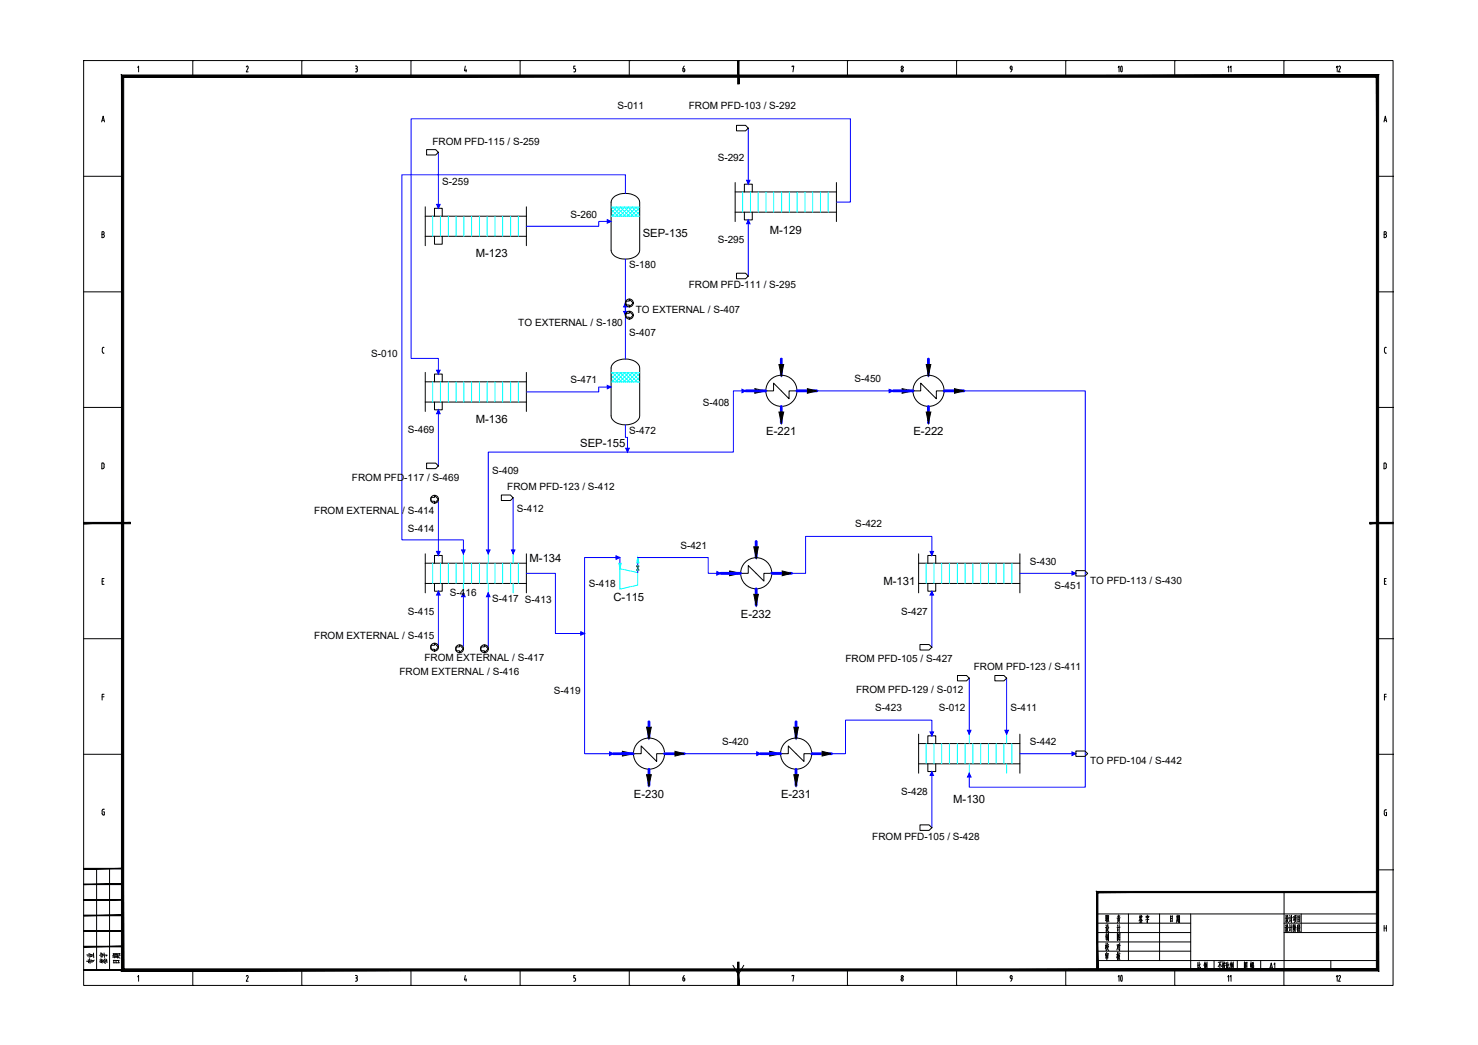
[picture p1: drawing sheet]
<svg xmlns="http://www.w3.org/2000/svg" width="420mm" height="297mm" viewBox="0 0 420 297" stroke-linecap="round" stroke-linejoin="round" font-family="sans-serif">
<g fill="none" stroke="#000" stroke-width=".28">
<path d="M23.8 17.2h372.2v262.9h-372.2zM39.1 19.2l.3-.4v1.6M54.8 17.2h.1M54.8 17.2v4.5M70 19l.4-.2 .1 .5M70.5 19.4l-.5 1h.6M85.8 17.2h.1M85.8 17.2v4.5M101 18.8h.3M101.2 19.5h.1M101.3 18.8l.2 .2v.3l-.2 .2 .3 .4M101.5 19.9v.2"/>
<path d="M116.8 17.2h.1M116.8 17.2v4.5M132.3 18.8l-.3 1.3h.7M132.5 19.7v.7M147.9 17.2h.1M147.9 17.2v4.5M163.4 19.5l.2 .4M163.5 18.8h-.4v.7h.3M163.6 19.9v.2M178.9 17.2h.1M178.9 17.2v4.5M194.1 19.5h.3"/>
<path d="M194.1 19.5v.6M194.4 19.5l.3 .4M194.5 18.8l-.3 .7M194.6 19.9v.2M209.9 17.2h.1M225.2 19v-.2h.5l-.3 1.6M240.9 17.2h.1M240.9 17.2v4.5M256.1 19.9v.2M256.2 19.9l.3-.4 .2 .4M256.7 19.9v.2M271.9 17.2h.1"/>
<path d="M271.9 17.2v4.5M287.2 19.1l.3-.3 .2 .3M287.2 19.2l.3 .5M287.7 19.6l-.4 .8M287.7 19.2v.5h-.3M303 17.2h.1M303 17.2v4.5M334 17.2h.1M334 17.2v4.5M365 17.2h.1M365 17.2v4.5M28.9 34.7l.4-1.7 .4 1.7"/>
<path d="M29 34.2h.6M101 20.4h.3M101.6 20.1l-.3 .3M163.1 20.4h.3M163.6 20.1l-.2 .3M194.1 20.1l.3 .3 .3-.3M256.2 20.1l.3 .3 .2-.3M393.4 34.7l.4-1.7 .4 1.7M393.5 34.2h.6M23.8 50.1h11M391.6 50.1h4.4M396 50.1h.1"/>
<path d="M29 65.9l.6 .1v.4l-.3 .2 .4 .5-.2 .3-.5 .1zM29 66.6h.3M393.5 66.6h.3M393.8 65.9h-.3v1.6h.3M393.8 65.9l.3 .3-.3 .4 .4 .5-.4 .4M23.8 83h11M29.1 99.1v.9M29.1 100l.3 .4M29.6 98.7l-.4 .1-.1 .3M391.6 83h4.4M393.6 100l.3 .4M394.1 98.7l-.5 .2v1.1"/>
<path d="M396 83h.1M23.8 115.8h11M29.4 100.4h.2M391.6 115.8h4.4M393.9 100.4h.2M396 115.8h.1M29.2 131.6h-.3v1.7h.3M29.3 131.6l.3 .5M29.6 132.1v.6M29.6 132.7l-.3 .5M393.7 133.2l.4-.2v-1.2l-.7-.2v1.7h.3M396 148.7h.1"/>
<path d="M29 165.2h.4M29.6 164.5h-.6v1.6h.6M393.6 165.2h.3M394.1 164.5h-.5v1.6h.5M23.8 181.6h11M29 198.1h.6M29.6 197.3h-.6v1.7M391.6 181.6h4.4M393.6 198.1h.5M394.1 197.3h-.5v1.7M396 181.6h.1M23.8 214.4h11"/>
<path d="M391.6 214.4h4.4M396 214.4h.1M29.4 230.7h.3v1h-.4M29.7 230l-.6 .2v1.2l.2 .2M393.5 231.4l.3 .4M393.5 230.7v.7M393.8 230.2h.4M393.8 230.2l-.3 .4M394 230.9h.2v.9h-.4M27.5 246.9v28.8M31.1 246.9v28.8M311.9 259.8h79.7"/>
<path d="M320.8 259.8v13.2M329.6 259.8v13.2M338.5 259.8v15.9M365 253.6v26.5M369.9 259.8v5.3M391.6 247.3h4.4M396 247.3h.1M39.1 277.7l.3-.4v1.6M54.8 275.7v4.4M70 277.5l.3-.2 .3 .3-.6 1.3h.6M85.8 275.7v4.4M101 277.3h.3"/>
<path d="M101 278.9h.3M101.2 278h.1M101.3 277.3l.3 .3-.3 .4 .2 .2v.5l-.2 .2M116.8 275.7v4.4M132.3 277.3l-.3 1.2h.7M132.5 278.2v.7M147.9 275.7v4.4M163.1 278.9h.3M163.4 278l.2 .3M163.5 277.3h-.4v.7h.3M163.6 278.4v.1M163.6 278.5l-.2 .4"/>
<path d="M178.9 275.7v4.4M194.1 278l.2 .8a.43 .43 0 0 0 .4-.3 .43 .43 0 0 0-.3-.5M194.1 278h.3M194.5 277.3l-.3 .7M208.4 274.4l1.5 2.6 1.5-2.6M225.2 277.4v-.1h.5l-.3 1.6M240.9 275.7v4.4M256.1 278.4v.1M256.2 278.3l.3-.3 .2 .3M256.2 278.5l.3 .4 .2-.4M256.7 278.4v.1M271.9 275.7v4.4"/>
<path d="M287.2 277.6l.3-.3 .2 .3M287.2 277.7l.3 .5M287.4 278.2h.3M287.7 277.7l-.1 .8-.3 .4M303 275.7v4.4M311.9 273h79.7M311.9 262.4h26.6M311.9 265.1h26.6M311.9 267.7h26.6M311.9 270.4h26.6M324.1 261.6v.4M324.1 260.1l-.2 .9"/>
<path d="M324.1 260.5l.1 .4M324.3 260.8l.5 .8M324.3 261.6v.3M324.3 260.8l-.5 1M324.3 260.5h-.3M324.4 261.3l-.3 .1M324.5 260.2l-.2 .6M324.5 260.5l.1 .4M324.5 261.6l-.1 .5M324.6 262.1l-.6 .1M324.7 260.5h-.3M325.8 260.4v.5"/>
<path d="M326.1 260.1l.1 .3M326.2 261.1v1.2l-.2-.3M326.3 260.8l-.4 .1M326.4 260.7l-.2 .5M326.6 260.4l-.1 .4M326.6 260.5h-.8M326.6 261.4l-.9 .1M332.8 260.3v1.7M333.1 261.1h-.3M333.2 261.8l-.4 .1M333.3 260.4l-.5 .1M333.3 260.3l-.1 1.7"/>
<path d="M334 275.7v4.4M334.6 260.1v1.4M334.6 261.6l-.2 .6M334.8 261.6l.1 .4M334.8 260.8l-.2 .1M334.8 261.1l-.2 .1M334.9 260.1l-.1 1.3M335 260.5l-.5 .1M335 261.4l-.6 .2M335.1 260.3v1.1M335.3 261.3l-.3 .9M335.3 260.8h-.2"/>
<path d="M335.3 260.3v1.9l-.1-.1M335.3 260.3l-.2 .1M340.5 273.6v1.7M340.8 275l-.4 .4M340.8 274.3l-.3 .1M340.9 273.5v1.7l.2 .2h.2v-.5M341.2 274l-.3 .6M342.5 273.8v1.7M342.5 273.4l-.2 1M342.6 274.2l.2-.1-.2 1.3M342.6 274.5l.1 .3M342.7 273.8l-.2 .9"/>
<path d="M342.9 273.7l-.3 .1M343 274v.9M343.1 273.4v2.1l-.1-.3M345.1 273v2.7M346.8 273.9v1.5M346.9 273.5l-.6 1.3M346.9 274.1l.3 .6M347.2 273.4l-.9 .1M347.6 273.3v2.2l-.1-.3M347.7 274.3l-.3 .4M347.7 274l-.3 .1M347.8 273.7v.5"/>
<path d="M348 273.4l.1 .3M348 274l-.1 .9 .4 .5M348.1 274.5l-.3 1M348.3 273.8l-.5 .1M348.3 273.7l-.1 .4M348.3 274.4l-.5 .2M348.7 273.6v1.7M348.9 274.3l-.2 .1M349 273.5v1.7l.2 .2h.2v-.5M349.4 274l-.4 .6M349.9 273.8v1.7M350 273.4l-.3 1"/>
<path d="M350.1 274.2l.2-.1-.3 1.2M350.1 274.4l.1 .3M350.2 273.8l-.2 .9M350.3 273.7l-.3 .1M350.4 273.9v1M350.6 273.4v2.1l-.2-.3M351.7 273v2.7M353.8 275.4v-1.9v2M353.8 275.3l.6 .1M354 274.2l.4 .4M354 274.9l.2 .3M354.1 274.6l.1 .3"/>
<path d="M354.1 273.8l-.2 .5M354.3 274h-.3M354.3 273.9l-.5 .9M354.5 273.5l-.1 1.9M354.5 273.6l-.7 .1M355.5 273.9v.9M355.6 273.4v2.1M355.8 274l-.3 .1M355.8 273.9v.9l-.1-.2M355.9 274.5v1M356 273.8v.6M356.1 274.6v.8"/>
<path d="M356.3 275h-.3M356.3 273.9h-.3M356.3 273.8v.5M356.3 274.3h-.3M356.3 274.5l-.4 .1M356.3 275.4h-.4M356.3 273.5l-.4 .1M356.4 274.4l-.1 1M365 262.4h26.6M365 265.1h26.6M365.4 262.9l.2 .4M365.5 260.3l.1 .3"/>
<path d="M365.5 263.6h-.2M365.5 263.5v1M365.6 260.9l-.2 .1M365.6 260.8v1.1M365.7 264.2l-.3 .5M365.7 264l.6 .9M365.7 261.6l-.2 .5M365.8 263.3l-.2 .5M365.8 262.8v.5M365.8 260.2l-.1 1M365.8 261.4l.5 .8M366 262.8v.7l.3 .1"/>
<path d="M366 262.9l-.2 .1M366 260.2l.1 .7h.2M366 260.3h-.2M366.1 263.7l-.5 1.2M366.1 263.8h-.4M366.1 261.1l-.3 .1M366.2 261.1l-.6 1.1M366.5 260.9l.2-.1-.1 1.2 .2-.5M366.6 262.8l.1 .4M366.6 260.2l.2 .3M366.7 263.5l-.3 .1M366.7 263.5l-.1 1.1"/>
<path d="M366.8 264.2l-.2 .5M367.1 262.8v2.1M367.1 260.1v2.1M367.4 263.5l-.6 .1M367.4 260.8l-.6 .2M367.6 262.8v2M367.8 262.9v1.3l-.1-.2M367.8 260.6v.9M367.8 263h-.2M367.9 260.5l-.2 .1M368 263.6l-.2 1.3M368 261.3l-.4 .3"/>
<path d="M368.1 260.6v1.1M368.1 263l.4 .8M368.2 262.7l-.3 1.1M368.2 263.6v1.3M368.2 260.9v1l-.3 .4M368.2 260.3v.4M368.2 261.7l.3 .5M368.5 260.7h-.4M368.5 260.6l-.1 1.1M368.5 260.2l-.5 .1M368.8 263v1.8M369 260.2v1.9"/>
<path d="M369 260.5l.5-.2v1.8M369 263.7l-.2 .1M369 263.3l-.2 .1M369 264l-.3 .2M369.1 262.8l-.3 .3M369.2 264l.4 .8M369.3 262.8l-.1 1M369.4 263.5l.2 .1M369.4 261.3l-.4 .1M369.4 260.8l-.4 .1M369.4 263h-.1M369.4 262.9v.6"/>
<path d="M369.5 263.8l-.5 1.1M369.5 261.8l-.5 .1M369.5 263.8l-.3 .1M378.3 273v2.7M393.5 263v1.7M393.5 263.8h.6M394.1 263v1.7M54.8 280.1h.1M85.8 280.1h.1M116.8 280.1h.1M147.9 280.1h.1M178.9 280.1h.1"/>
<path d="M209.9 280.1h.1M240.9 280.1h.1M271.9 280.1h.1M303 280.1h.1M334 280.1h.1M365 280.1h.1"/>
<circle cx="256.4" cy="19.1" r=".32"/>
<circle cx="256.4" cy="277.6" r=".32"/>
</g>
<g fill="#000" stroke="#000" stroke-width=".28">
<path d="M209.7 17.2l.4 6.7v-6.7zM209.7 17.2l.4 6.7h-.4z"/>
<path d="M34.5 21.3l.7 254.1v-253.4zM34.5 21.3l.7 254.1-.7 .6zM34.5 276l356.8-.6h-356.1zM34.5 276l356.8-.6 .6 .6zM391.3 22v253.4l.6 .6zM391.3 22l.6-.7v254.7zM35.2 22h356.1l.6-.7zM34.5 21.3h357.4l-356.7 .7z"/>
<path d="M23.8 148.5v.4l13.3-.4zM23.8 148.9l13.3-.4v.4z"/>
<path d="M389.4 148.9h6.6v-.4zM389.4 148.5h6.6l-6.6 .4z"/>
<path d="M23.8 255.9h11v-.2zM23.8 255.7h11l-11 .2z"/>
<path d="M23.8 251.4h11v-.1zM23.8 251.3h11l-11 .1z"/>
<path d="M23.8 247h11v-.2zM23.8 246.8h11l-11 .2z"/>
<path d="M312.1 253.7h79.5v-.3zM311.7 253.4h79.9l-79.5 .3zM311.7 253.4l.4 22.3v-22zM311.7 253.4l.4 22.3h-.4z"/>
<path d="M23.8 275.8h11v-.2zM23.8 275.6h11l-11 .2z"/>
<path d="M23.8 269.1h11v-.1zM23.8 269h11l-11 .1z"/>
<path d="M23.8 264.7h11v-.2zM23.8 264.5h11l-11 .2z"/>
<path d="M23.8 260.3h11v-.2zM23.8 260.1h11l-11 .2z"/>
<path d="M209.7 273.5v6.6h.4zM209.7 273.5h.4v6.6z"/>
</g>
<g fill="none" stroke="#000" stroke-width=".28">
<path d="M120.9 58.8v11M149.6 58.8v11M174.4 56.1a5.5 5.5 0 0 1 7.1 .4l.3 1v13.6a3.5 3.5 0 0 1-4 2.5 3.5 3.5 0 0 1-4.1-2.5v-13.6l.4-1zM209 51.9v11.1M209 54.6h28.8M211.6 54.6v-2.2h2.3v2.2M237.8 51.9v11.1M120.9 67.2h28.7M120.9 61.5h28.7M123.5 61.5v-2.3h2.2v2.3M123.5 67.2v2.2h2.2v-2.2M209 60.3h28.8"/>
<path d="M211.6 60.3v2.2h2.3v-2.2M120.9 105.9v11.1M120.9 114.3h28.7M120.9 108.5h28.7M123.5 108.5v-2.2h2.2v2.2M123.5 114.3v2.2h2.2v-2.2M149.6 105.9v11.1M174.4 103.2a5 5 0 0 1 7.4 .9v14.1a3.6 3.6 0 0 1-4 2.6 3.6 3.6 0 0 1-4.1-2.6v-13.6l.1-.5zM217.7 111.1h2.2v-2.2l4.4 4.5v-2.3h2.2M259.5 111.1h2.2v-2.2l4.5 4.5v-2.3h2.2M120.9 157.4v11.1M149.6 157.4v11.1"/>
<path d="M261.1 157.4v11.1M289.9 157.4v11.1M120.9 165.8h28.7M120.9 160.1h28.7M123.5 160.1v-2.2h2.2v2.2M123.5 165.8v2.2h2.2v-2.2M210.5 163h2.2v-2.2l4.5 4.4v-2.2h2.2M261.1 165.8h28.8M261.1 160.1h28.8M263.8 160.1v-2.2h2.2v2.2M263.8 165.8v2.2h2.2v-2.2M180 214.2h2.3v-2.2l4.4 4.4v-2.2h2.2"/>
<path d="M221.9 214.2h2.2v-2.2l4.4 4.4v-2.2h2.2M261.1 208.7v11.1M261.1 217.1h28.8M261.1 211.4h28.8M263.8 211.4v-2.2h2.2v2.2M263.8 217.1v2.2h2.2v-2.2M289.9 208.7v11.1"/>
<circle cx="222.1" cy="111.1" r="4.4"/>
<circle cx="264" cy="111.1" r="4.4"/>
<circle cx="215" cy="162.9" r="4.4"/>
<circle cx="184.5" cy="214.2" r="4.4"/>
<circle cx="226.3" cy="214.2" r="4.4"/>
</g>
<g fill="none" stroke="#0ff" stroke-width=".28">
<path d="M173.7 59.5l2 2M173.7 58.9h8.1M174.1 58.9l2.6 2.6M174.4 58.9l-.7 .6M175.2 58.9l2.6 2.6M175.5 58.9l-1.8 1.7M176.3 58.9l2.6 2.6M176.5 58.9l-2.6 2.6M177.4 58.9l2.6 2.6M177.6 58.9l-2.6 2.6M178.5 58.9l2.6 2.6M178.7 58.9l-2.6 2.6"/>
<path d="M179.6 58.9l2.2 2.2M179.8 58.9l-2.6 2.6M180.7 58.9l1.1 1.1M180.9 58.9l-2.6 2.6M181.8 59l-2.4 2.5M211.1 54.6v5.7M213.3 54.6v5.7M215.5 54.6v5.7M217.7 54.6v5.7M219.9 54.6v5.7M222.2 54.6v5.7M224.4 54.6v5.7"/>
<path d="M226.6 54.6v5.7M228.8 54.6v5.7M231 54.6v5.7M233.2 54.6v5.7M235.4 54.6v5.7M123 61.5v5.7M125.2 61.5v5.7M127.5 61.5v5.7M129.7 61.5v5.7M131.9 61.5v5.7M134.1 61.5v5.7M136.3 61.5v5.7"/>
<path d="M138.5 61.5v5.7M140.7 61.5v5.7M142.9 61.5v5.7M145.1 61.5v5.7M147.3 61.5v5.7M173.7 60.6l.9 .9M173.7 61.5h8.1M181.8 60.1l-1.3 1.4M181.8 61.2l-.2 .3M123 108.5v5.8M125.2 108.5v5.8M127.5 108.5v5.8"/>
<path d="M129.7 108.5v5.8M131.9 108.5v5.8M134.1 108.5v5.8M136.3 108.5v5.8M138.5 108.5v5.8M140.7 108.5v5.8M142.9 108.5v5.8M145.1 108.5v5.8M147.3 108.5v5.8M173.7 107.7l.9 .9M173.7 106.7l2 1.9M173.7 105.9h8.1"/>
<path d="M173.7 108.6h8.1M174.1 105.9l2.6 2.7M174.4 105.9l-.7 .6M175.2 105.9l2.6 2.7M175.5 105.9l-1.8 1.7M176.3 105.9l2.6 2.7M176.5 105.9l-2.6 2.7M177.4 105.9l2.6 2.7M177.6 105.9l-2.6 2.7M178.5 105.9l2.6 2.7M178.7 105.9l-2.6 2.7M179.6 105.9l2.2 2.2"/>
<path d="M179.8 105.9l-2.6 2.7M180.7 105.9l1.1 1.1M180.9 105.9l-2.6 2.7M181.8 106.1l-2.4 2.5M181.8 107.2l-1.3 1.4M181.8 108.3l-.2 .3M123 160.1v5.7M125.2 160.1v5.7M127.5 160.1v5.7M129.7 160.1v5.7M131.9 160.1v5.7M134.1 160.1v5.7"/>
<path d="M136.3 160.1v5.7M138.5 160.1v5.7M140.7 160.1v5.7M142.9 160.1v5.7M145.1 160.1v5.7M147.3 160.1v5.7M263.3 160.1v5.7M265.5 160.1v5.7M267.7 160.1v5.7M269.9 160.1v5.7M272.1 160.1v5.7M274.3 160.1v5.7"/>
<path d="M276.5 160.1v5.7M278.8 160.1v5.7M281 160.1v5.7M283.2 160.1v5.7M285.4 160.1v5.7M287.6 160.1v5.7M263.3 211.4v5.7M265.5 211.4v5.7M267.7 211.4v5.7M269.9 211.4v5.7M272.1 211.4v5.7M274.3 211.4v5.7"/>
<path d="M276.5 211.4v5.7M278.8 211.4v5.7M281 211.4v5.7M283.2 211.4v5.7M285.4 211.4v5.7M287.6 211.4v5.7"/>
</g>
<g fill="none" stroke="#00f" stroke-width=".8">
<path d="M212 111.1h5.7M222.1 102.1v4.6M222.1 115.6v4.6M226.5 111.1h5.7M253.9 111.1h5.6M263.9 102.1v4.6M263.9 115.6v4.6M268.4 111.1h5.6M215 153.9v4.6M204.9 163h5.6M215 167.4v4.6M219.4 163h5.6"/>
<path d="M174.4 214.2h5.6M184.5 205.2v4.6M184.5 218.7v4.6M188.9 214.2h5.6M216.3 214.2h5.6M226.3 205.2v4.6M226.3 218.7v4.6M230.7 214.2h5.7"/>
</g>
<g fill="#000" stroke="#000" stroke-width=".28">
<path d="M214.6 110.5l3.1 .6-3.1 .7zM221.4 103.6h1.4l-.7 3.1zM229.5 110.5l2.7 .6-2.7 .7zM256.4 110.5l3.1 .6-3.1 .7zM263.3 103.6h1.3l-.7 3.1zM271.3 110.5l2.7 .6-2.7 .7zM221.4 117.1h1.4l-.7 3.1zM263.3 117.1h1.3l-.7 3.1zM214.3 155.4h1.3l-.6 3.1zM207.4 162.3l3.1 .7-3.1 .6zM214.3 168.9h1.3l-.6 3.1zM222.4 162.3l2.6 .7-2.6 .6z"/>
<path d="M176.9 213.6l3.1 .6-3.1 .7zM183.8 206.7h1.4l-.7 3.1zM191.9 213.6l2.6 .6-2.6 .7zM218.8 213.6l3.1 .6-3.1 .7zM225.7 206.7h1.3l-.7 3.1zM233.7 213.6l2.7 .6-2.7 .7zM183.8 220.2h1.4l-.7 3.1zM225.7 220.2h1.3l-.7 3.1z"/>
</g>
<!-- layer: EQUIPMENT -->
<path d="M131.7 157.4v2.7M138.8 157.4v2.7M145.9 157.4v2.7M131.7 165.8v2.7M138.8 165.8v2.7M145.9 165.8v2.7M176.2 161.7l5.1 1.1v3.5l-5.1 1.2zM176.2 160.1v1.6M275.5 208.7v2.7M275.5 217.1v2.7M286.2 208.7v2.7M286.2 217.1v2.7" fill="none" stroke="#0ff" stroke-width=".28"/>
<path d="M176.2 158.5v1.6M181.3 158.5v2.4M181.3 162.1v.7" fill="none" stroke="#00f" stroke-width=".28"/>
<path d="M181 160.9h.7l-.7 1.2h.7z" fill="none" stroke="#0f0" stroke-width=".28"/>
<g fill="#0ff" stroke="#0ff" stroke-width=".28">
<path d="M175.9 160.1h.7l-.4 1.6z"/>
<path d="M181.3 158.5l.3 1.5h-.6z"/>
</g>
<!-- layer: STREAM -->
<g fill="none" stroke="#00f" stroke-width=".28">
<path d="M212.7 36.4v16M124.6 43.3v15.9M177.8 55v-5.3h-63.6v103.7h17.5v4M237.8 57.4h4v-23.6h-124.9v68.1h7.7v4.4M173.7 62.9h-3.5v1.4h-20.6M177.8 73.6v16M212.7 62.5v16M177.8 86.1v16M124.6 116.5v15.9M173.7 110h-3.5v1.4h-20.6M212 111.1h-3.5v17.4h-30.1M232.2 111.1h21.7"/>
<path d="M274 111.1h34.5v112.7h-33v-4M177.8 120.8v3.5h.6v4.2M178.4 128.5h-39.6v28.9M124.6 141.9v16M145.9 141.5v15.9M176.2 158.5h-10v21.6M181.3 158.5h20v4.5h3.6M264.9 157.9v-5.4h-35.9v10.5h-4M124.6 168v16M131.7 168.5v15.9M138.8 168.5v15.9M149.6 163h8.3v17.1h8.3"/>
<path d="M264.9 168v16M289.9 163h15.9M166.2 180.1v34.1h8.2M275.5 192.8v15.9M286.2 192.8v15.9M194.5 214.2h21.8M264.9 209.2v-4.5h-24.5v9.5h-4M264.9 219.3v16M289.9 214.2h15.9"/>
</g>
<!-- layer: STREAM_ARROW -->
<g fill="#00f" stroke="#00f" stroke-width=".28">
<path d="M131.2 156.3h1l-.5 1.1z"/>
<path d="M124.1 105.2h1l-.5 1.1z"/>
<path d="M275 207.6h1l-.5 1.1z"/>
<path d="M177.3 88.5h1l-.5 1.1z"/>
<path d="M124.1 58.1h1l-.5 1.1z"/>
<path d="M172.6 62.4l1.1 .5-1.1 .5z"/>
<path d="M212.2 51.3h1l-.5 1.1z"/>
<path d="M212.7 62.5l.5 1.1h-1z"/>
<path d="M177.8 86.1l.5 1.1h-1z"/>
<path d="M210.9 110.6l1.1 .5-1.1 .5z"/>
<path d="M138.3 156.3h1l-.5 1.1z"/>
<path d="M285.7 207.6h1l-.5 1.1z"/>
<path d="M145.4 156.3h1l-.5 1.1z"/>
<path d="M165.1 179.6l1.1 .5-1.1 .4z"/>
<path d="M124.1 156.7h1l-.5 1.2z"/>
<path d="M124.6 168l.5 1.1h-1z"/>
<path d="M131.7 168.5l.5 1.1h-1z"/>
<path d="M138.8 168.5l.5 1.1h-1z"/>
<path d="M175.1 158l1.1 .5-1.1 .5z"/>
<path d="M173.3 213.7l1.1 .5-1.1 .5z"/>
<path d="M215.1 213.7l1.2 .5-1.2 .5z"/>
<path d="M203.8 162.5l1.1 .5-1.1 .5z"/>
<path d="M264.4 156.7h1l-.5 1.2z"/>
<path d="M264.4 208.1h1l-.5 1.1z"/>
<path d="M264.9 168l.5 1.1h-1z"/>
<path d="M264.9 219.3l.5 1.1h-1z"/>
<path d="M304.7 162.5l1.1 .5-1.1 .5z"/>
<path d="M304.7 213.7l1.1 .5-1.1 .5z"/>
<path d="M252.8 110.6l1.1 .5-1.1 .5z"/>
<path d="M275.5 219.8l.5 1.1h-1z"/>
<path d="M124.6 116.5l.5 1.1h-1z"/>
<path d="M172.6 109.5l1.1 .5-1.1 .5z"/>
<path d="M177.9 127.4h1l-.5 1.1z"/>
</g>
<!-- layer: CONNECTOR -->
<g fill="none" stroke="#000" stroke-width=".28">
<path d="M209.4 35.6h2.5l.8 .8-.8 .8h-2.5zM121.3 42.5h2.6l.7 .8-.7 .8h-2.6zM209.4 77.7h2.5l.8 .8-.8 .7h-2.5zM178 89.1h.9v-.6l1.1 1.1-1.1 1.1v-.5h-.9zM178 85.6h.9v-.6l1.1 1.1-1.1 1.1v-.5h-.9zM121.3 131.6h2.6l.7 .8-.7 .8h-2.6zM122.5 141.4h1v-.6l1.1 1.1-1.1 1.1v-.5h-1zM142.5 140.7h2.6l.8 .8-.8 .8h-2.6zM305.8 162.2h2.6l.8 .8-.8 .7h-2.6zM122.5 183.4h1v-.5l1.1 1.1-1.1 1.1v-.5h-1zM129.7 183.9h.9v-.6l1.1 1.1-1.1 1.1v-.5h-.9zM136.7 183.9h1v-.6l1.1 1.1-1.1 1.1v-.5h-1z"/>
<path d="M261.5 183.2h2.6l.8 .8-.8 .8h-2.6zM272.2 192h2.6l.7 .8-.7 .7h-2.6zM282.8 192h2.6l.8 .8-.8 .7h-2.6zM305.8 213.5h2.6l.8 .7-.8 .8h-2.6zM261.5 234.5h2.6l.8 .8-.8 .7h-2.6z"/>
<circle cx="178.9" cy="89.6" r="1.12"/>
<circle cx="178.9" cy="86.1" r="1.12"/>
<circle cx="123.5" cy="141.9" r="1.12"/>
<circle cx="123.5" cy="183.9" r="1.12"/>
<circle cx="130.6" cy="184.4" r="1.12"/>
<circle cx="137.7" cy="184.4" r="1.12"/>
</g>
<text font-size="6.6" x="315.7" y="280.8">10</text>
<text font-size="6.2" x="315.7" y="22.2">10</text>
<g font-size="5.3">
<text x="312.9" y="263.5">职 责</text>
<text x="27.5" y="275.2" transform="rotate(-90 27.5 275.2)">专业</text>
<text x="31.4" y="275.2" transform="rotate(-90 31.4 275.2)">签字</text>
<text x="34.9" y="274.8" transform="rotate(-90 34.9 274.8)">日期</text>
<text x="312.9" y="271.3">校 对</text>
</g>
<g font-size="4.4">
<text x="378.5" y="21.5">12</text>
<text x="363.4" y="276.6" transform="rotate(-90 363.4 276.6)">A1</text>
<text x="382.1" y="280.1" transform="rotate(-90 382.1 280.1)">12</text>
</g>
<g font-size="4">
<text x="351" y="21.5" transform="rotate(-90 351 21.5)">11</text>
<text x="351" y="280.1" transform="rotate(-90 351 280.1)">11</text>
</g>
<g font-size="3.2">
<text x="182.7" y="67.5">SEP-135</text>
<text x="218.8" y="66.5">M-129</text>
<text x="135.2" y="73">M-123</text>
<text x="135.2" y="120.1">M-136</text>
<text x="217.8" y="123.7">E-221</text>
<text x="259.7" y="123.7">E-222</text>
<text x="164.9" y="127">SEP-155</text>
<text x="150.5" y="159.8">M-134</text>
<text x="251.1" y="166.1">M-131</text>
<text x="174.4" y="171">C-115</text>
<text x="210.6" y="175.6">E-232</text>
<text x="180.2" y="226.9">E-230</text>
<text x="222" y="226.9">E-231</text>
<text x="271" y="228.2">M-130</text>
</g>
<g font-size="2.8">
<text x="175.5" y="31.1">S-011</text>
<text x="195.8" y="31.1">FROM PFD-103 / S-292</text>
<text x="122.9" y="41.1">FROM PFD-115 / S-259</text>
<text x="204" y="45.7">S-292</text>
<text x="125.7" y="52.6">S-259</text>
<text x="162.2" y="61.9">S-260</text>
<text x="204" y="69.2">S-295</text>
<text x="178.9" y="76.3">S-180</text>
<text x="195.8" y="82">FROM PFD-111 / S-295</text>
<text x="180.7" y="89.1">TO EXTERNAL / S-407</text>
<text x="147.3" y="92.5">TO EXTERNAL / S-180</text>
<text x="178.9" y="95.4">S-407</text>
<text x="105.5" y="101.6">S-010</text>
<text x="162.2" y="109">S-471</text>
<text x="242.9" y="108.7">S-450</text>
<text x="199.8" y="115.5">S-408</text>
<text x="115.9" y="123.1">S-469</text>
<text x="178.9" y="123.4">S-472</text>
<text x="100.1" y="136.7">FROM PFD-117 / S-469</text>
<text x="139.9" y="134.9">S-409</text>
<text x="144.2" y="139.3">FROM PFD-123 / S-412</text>
<text x="89.4" y="146.2">FROM EXTERNAL / S-414</text>
<text x="147" y="145.5">S-412</text>
<text x="243.1" y="149.8">S-422</text>
<text x="115.9" y="151.2">S-414</text>
<text x="193.4" y="156.1">S-421</text>
<text x="292.8" y="160.5">S-430</text>
<text x="167.4" y="166.7">S-418</text>
<text x="299.8" y="167.5">S-451</text>
<text x="309.9" y="165.9">TO PFD-113 / S-430</text>
<text x="127.9" y="169.4">S-416</text>
<text x="139.9" y="171.1">S-417 S-413</text>
<text x="115.9" y="174.7">S-415</text>
<text x="256.2" y="174.7">S-427</text>
<text x="89.4" y="181.8">FROM EXTERNAL / S-415</text>
<text x="113.5" y="191.8">FROM EXTERNAL / S-416</text>
<text x="120.6" y="188">FROM EXTERNAL / S-417</text>
<text x="240.4" y="188.2">FROM PFD-105 / S-427</text>
<text x="276.8" y="190.6">FROM PFD-123 / S-411</text>
<text x="157.5" y="197.1">S-419</text>
<text x="243.4" y="197">FROM PFD-129 / S-012</text>
<text x="248.8" y="202.1">S-423</text>
<text x="266.9" y="202.1">S-012</text>
<text x="287.3" y="202.1">S-411</text>
<text x="205.3" y="211.8">S-420</text>
<text x="292.8" y="211.8">S-442</text>
<text x="309.9" y="217.2">TO PFD-104 / S-442</text>
<text x="256.2" y="226">S-428</text>
<text x="248" y="238.8">FROM PFD-105 / S-428</text>
</g>
</svg>
